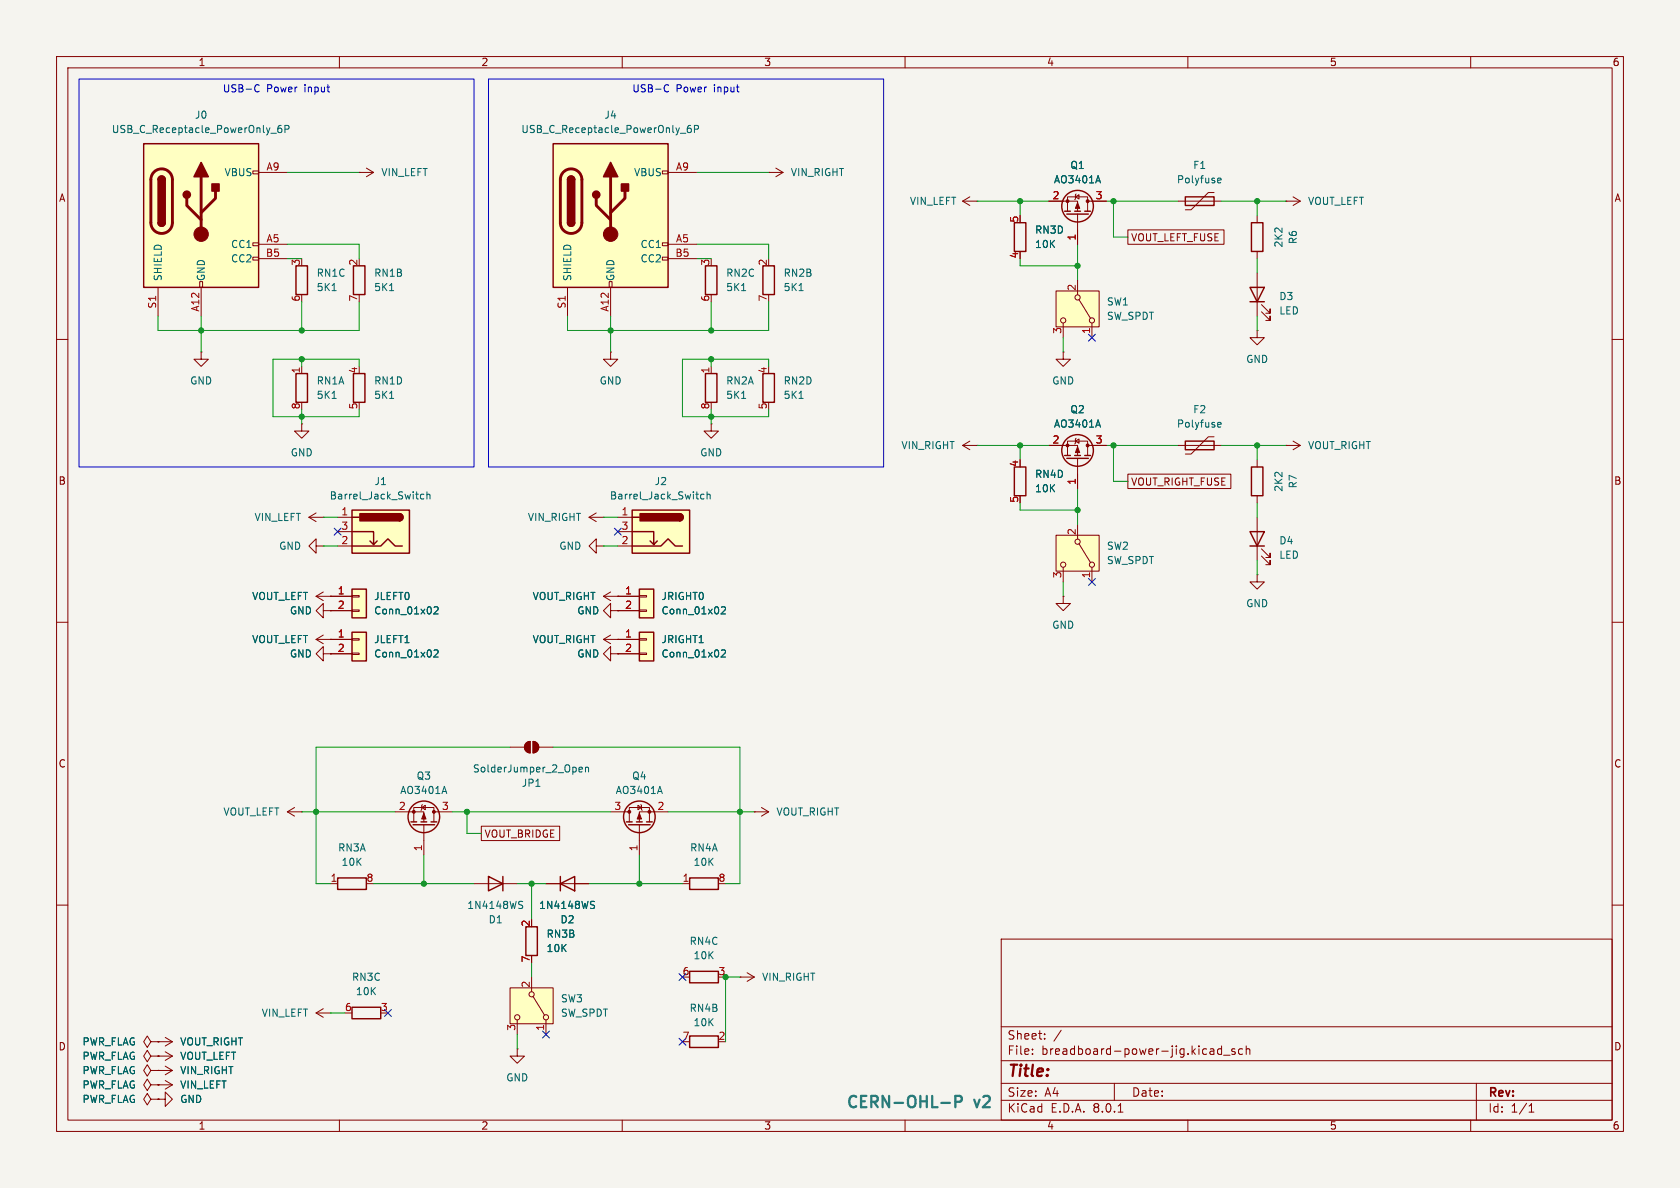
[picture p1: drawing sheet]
<svg xmlns="http://www.w3.org/2000/svg" width="297mm" height="210mm" viewBox="0 0 297 210" stroke-linecap="round" stroke-linejoin="round" font-family="sans-serif">
<path d="M0 0h297v210h-297z" fill="#f5f4ef" stroke="#f5f4ef" stroke-width=".18"/>
<g fill="none" stroke="#840000" stroke-width=".18">
<path d="M10 10h277v190h-277zM12 12h273v186h-273zM60 10v2M110 10v2M160 10v2M210 10v2M260 10v2M10 60h2M285 60h2M105.4 96.5v-1.2l-1.3 1.2 1.3 1.3v-1.3h1.3M106.7 96.5h.1M10 110h2"/>
<path d="M106.7 113l1.2 .8M106.7 113h2.5M107.9 112.3l-1.2 .7M109.2 113h.1M285 110h2M90.2 132.1h2.5M93 131.4l.7-.3v2a1.02 1.02 0 0 1-.9-.6 1.02 1.02 0 0 1 .2-1.1zM94.2 131.1a1.02 1.02 0 0 1 1 1 1.02 1.02 0 0 1-1 1zM95.2 132.1h2.6M10 160h2M285 160h2M177 166h108v32h-108z"/>
<path d="M60 198v2M110 198v2M160 198v2M177 194.5h108M177 191.5h108M177 187.5h108M177 181.5h108M182.5 186.3v.1M182.5 185.5v.1M184.7 183.6v.1M184.7 182.8v.1M187.6 182.1l-1.3 2"/>
<path d="M197 191.5v3M197.7 196.6h.8M210 198v2M214.4 185.4l.2 .2v.8M214.6 186.3l-.5 .1M214.6 185.8h-.5M216 185.5l-.5-.1-.3 .3v.4l.2 .2h.6M216 184.9v1.5M216.3 186.5h1.2M218.3 185.5l-.3-.1-.3 .2 .1 .2 .5 .2v.3h-.6M219.7 185.5l-.5-.1-.2 .3v.4l.1 .2h.6M220.3 185.5l.2-.1 .4 .1 .1 .9"/>
<path d="M220.3 184.9v1.5M260 198v2M261 191.5v6.5M270.3 196.6h.9M270.3 195.5l.4-.4v1.5"/>
</g>
<path d="M134.9 66h2v5.1h-2z" fill="none" stroke="#840000" stroke-width=".25"/>
<path d="M141.3 70.4h.7M102.4 136l.6-.1-.1-.2-.4-.1-.1 .2v.6h.5M103.5 135.7l.2-.1 .3 .1v.8M103.5 135.6v.9" fill="none" stroke="#006464" stroke-width=".18"/>
<g fill="#840000" stroke="#840000" stroke-width=".18">
<path d="M93 131.4l.7-.3v2a1.02 1.02 0 0 1-.9-.6 1.02 1.02 0 0 1 .2-1.1z"/>
<path d="M94.2 131.1a1.02 1.02 0 0 1 1 1 1.02 1.02 0 0 1-1 1z"/>
</g>
<path d="M62.2 90.2h10.2v7.6h-10.2z" fill="#ffffc2"/>
<path d="M62.2 90.2h10.2v7.6h-10.2zM62.2 94h3.8v2.3l.7-.7M62.2 96.5h5.1l1.3-1.2 1.2 1.2h1.3M62.2 91.4h1.3M65.4 95.6l.6 .7M70.6 90.8a.64 .64 0 0 1 .6 .6 .64 .64 0 0 1-.6 .7" fill="none" stroke="#840000" stroke-width=".25"/>
<g fill="#840000" stroke="#840000" stroke-width=".25">
<path d="M70.6 90.8a.64 .64 0 0 1 .6 .6 .64 .64 0 0 1-.6 .7z"/>
<path d="M63.6 90.8h7v1.3h-7z"/>
</g>
<path d="M59.7 91.4h2.5M59.7 96.5h2.5M59.7 94h2.5M104.1 91.4h2.6M104.1 91.4l1.3 .8M105.4 90.7l-1.3 .7M106.7 91.4h.1" fill="none" stroke="#840000" stroke-width=".18"/>
<path d="M74.9 87.4h-.3l-.3 .2 .1 .5h.5M75.5 87.5l.2-.1h.3v.8M75.5 86.9v1.3" fill="none" stroke="#006464" stroke-width=".18"/>
<path d="M111.8 90.2h10.1v7.6h-10.1z" fill="#ffffc2"/>
<path d="M111.8 90.2h10.1v7.6h-10.1zM111.8 94h3.8v2.3l.6-.7M111.8 96.5h5l1.3-1.2 1.3 1.2h1.2M111.8 91.4h1.2M114.9 95.6l.7 .7M120.1 90.8a.64 .64 0 0 1 .7 .6 .64 .64 0 0 1-.7 .7" fill="none" stroke="#840000" stroke-width=".25"/>
<g fill="#840000" stroke="#840000" stroke-width=".25">
<path d="M120.1 90.8a.64 .64 0 0 1 .7 .6 .64 .64 0 0 1-.7 .7z"/>
<path d="M113.2 90.8h6.9v1.3h-6.9z"/>
</g>
<path d="M109.2 91.4h2.6M109.2 96.5h2.6M109.2 94h2.6" fill="none" stroke="#840000" stroke-width=".18"/>
<path d="M124.5 87.4h-.4l-.2 .2 .1 .5h.5M125 87.5l.2-.1h.3v.8M125 86.9v1.3" fill="none" stroke="#006464" stroke-width=".18"/>
<path d="M113 104.1h2.6v5.1h-2.6z" fill="#ffffc2"/>
<path d="M109.2 105.4h3.8M109.2 108h3.8M113 107.8h1.3v.3h-1.3zM113 105.3h1.3v.2h-1.3z" fill="none" stroke="#840000" stroke-width=".18"/>
<path d="M113 104.1h2.6v5.1h-2.6z" fill="none" stroke="#840000" stroke-width=".25"/>
<path d="M127.5 107.4l.5-.1 .3 .3-.8 .9h.8" fill="none" stroke="#006464" stroke-width=".18"/>
<path d="M113 111.8h2.6v5h-2.6z" fill="#ffffc2"/>
<g fill="none" stroke="#840000" stroke-width=".18">
<path d="M107.9 62.2v1.3h1.3l-1.3 1.3-1.2-1.3h1.2M107.9 62.2h.1M125.7 64.8v1.2M107.9 108v-1.3l-1.2 1.3 1.2 1.2v-1.2h1.3M109.2 108h.1M109.2 113h3.8M109.2 115.6h3.8M113 115.4h1.3v.3h-1.3zM113 112.9h1.3v.3h-1.3zM27.9 189.2h.1M27.9 186.7h.1M27.9 184.2h.1"/>
<path d="M27.9 189.2h2.6M27.9 186.7h2.6M27.9 184.2h2.6M29.2 188.5l1.3 .7M29.2 185.9l1.3 .8M29.2 183.4l1.3 .8M30.5 189.2l-1.3 .8M30.5 186.7l-1.3 .8M30.5 184.2l-1.3 .7"/>
</g>
<path d="M124.7 66h2v5.1h-2zM113 111.8h2.6v5h-2.6z" fill="none" stroke="#840000" stroke-width=".25"/>
<path d="M131.1 70.4h.7M127.5 115l.5-.1 .3 .3-.8 .9h.8" fill="none" stroke="#006464" stroke-width=".18"/>
<path d="M97.8 25.4h20.3v25.4h-20.3z" fill="#ffffc2"/>
<g fill="none" stroke="#840000" stroke-width=".18">
<path d="M63.5 30.5h.1M63.5 30.5h2.5M64.8 29.7l1.2 .8M66 30.5l-1.2 .7M117.1 30.2h1v.5h-1zM118.1 30.5h5.1M135.9 30.5h.1M135.9 30.5h2.5M137.2 29.7l1.2 .8M138.4 30.5l-1.2 .7M100.3 50.8v5.1M107.7 49.8h.5v1h-.5z"/>
<path d="M107.9 50.8v5.1M117.1 45.5h1v.5h-1zM117.1 42.9h1v.5h-1zM118.1 43.2h5.1M118.1 45.7h5.1M35.6 62.2v1.3h1.2l-1.2 1.3-1.3-1.3h1.3M35.6 62.2h.1M53.3 74.9v1.3h-1.2l1.2 1.3 1.3-1.3h-1.3M53.3 74.9h.1M170.2 78.7l1.2 .8M170.2 78.7h2.5M171.4 78l-1.2 .7"/>
<path d="M172.7 78.7h.1M54.6 91.4l1.3 .8M54.6 91.4h2.5M55.9 90.7l-1.3 .7M57.1 91.4h.1M50.8 143.5l1.3 .8M50.8 143.5h2.5M52.1 142.7l-1.3 .8M53.3 143.5h.1M26.7 186.7l-.7-1-.6 1 .6 1 .7-1h1.2M26.7 184.2l-.7-1.1-.6 1.1 .6 1 .7-1h1.2M26.7 191.8l-.7-1-.6 1 .6 1 .7-1h1.2"/>
<path d="M26.7 194.3l-.7-1-.6 1 .6 1 .7-1h1.2M26.7 189.2l-.7-1-.6 1 .6 1 .7-1h1.2M27.9 191.8h.1M27.9 194.3h1.3v-1.3l1.3 1.3-1.3 1.3v-1.3M27.9 194.3h.1M27.9 186.7h.1M27.9 184.2h.1M27.9 189.2h.1M27.9 191.8h2.6M29.2 191l1.3 .8M30.5 191.8l-1.3 .7"/>
</g>
<path d="M97.8 25.4h20.3v25.4h-20.3zM100.3 39.4a.64 .64 0 0 0 .7 .6 .64 .64 0 0 0 .6-.6M100.3 31.8a.64 .64 0 0 1 .7-.7 .64 .64 0 0 1 .6 .7M62.5 47h2v5.1h-2z" fill="none" stroke="#840000" stroke-width=".25"/>
<path d="M99.6 30.4a1.91 1.91 0 0 1 2.1-.4 1.91 1.91 0 0 1 1.2 1.8v7.6a1.91 1.91 0 0 1-1.9 1.9 1.91 1.91 0 0 1-1.9-1.9v-7.8l.1-.6zM105.4 35.1v1.2l2.5 2.6M107.9 31.2v10.2M110.5 33.8v1.3l-2.6 2.5" fill="none" stroke="#840000" stroke-width=".51"/>
<g fill="#840000" stroke="#840000" stroke-width=".25">
<path d="M100.3 39.4h1.3a.64 .64 0 0 1-.6 .6 .64 .64 0 0 1-.7-.6z"/>
<path d="M100.3 31.8h1.3v7.6h-1.3z"/>
<path d="M100.5 31.3a.64 .64 0 0 1 .7-.1 .64 .64 0 0 1 .4 .6h-1.3z"/>
<path d="M107.9 28.7l1.3 2.5h-2.5z"/>
<path d="M109.9 32.5h1.2v1.3h-1.2z"/>
<circle cx="105.4" cy="34.4" r=".63"/>
</g>
<circle cx="107.9" cy="41.4" r="1.27" fill="#840000" stroke="#840000" stroke-width=".18"/>
<path d="M120.3 23.6h1M122.1 22.2h-.4a.86 .86 0 0 0 0 1.2l.5-.1v-.4l-.2-.2h-.4l-.1 .2M122.8 22.8h.6l.1-.2-.1-.3-.6-.1v1.2M68.9 51.4h.7" fill="none" stroke="#006464" stroke-width=".18"/>
<path d="M25.4 25.4h20.3v25.4h-20.3z" fill="#ffffc2"/>
<g fill="none" stroke="#840000" stroke-width=".18">
<path d="M44.7 30.2h1v.5h-1zM45.7 30.5h5.1M185.4 35.6h5.1v1.7M188.7 37.3v-2.5h3.6v2.5M190.1 34.8l.7-.4v.8zM190.2 34.3l-.1 .1v.8l-.1 .1M190.5 37.8v5.4M192.3 35.6h3.3M208.3 35.6h7.6M214.6 34h-1l-3 3.1h-1.1M27.9 50.8v5.1M35.3 49.8h.5v1h-.5z"/>
<path d="M35.6 50.8v5.1M44.7 45.5h1v.5h-1zM44.7 42.9h1v.5h-1zM45.7 43.2h5.1M45.7 45.7h5.1M53.3 64.8v1.2M125.7 74.9v1.3h-1.2l1.2 1.3 1.3-1.3h-1.3M125.7 74.9h.1M55.9 96.5v-1.2l-1.3 1.2 1.3 1.3v-1.3h1.2M57.1 96.5h.1M55.9 105.4l1.2 .8M55.9 105.4h2.5"/>
<path d="M57.1 115.6v-1.3l-1.2 1.3 1.2 1.2v-1.2h1.3M57.1 108v-1.3l-1.2 1.3 1.2 1.2v-1.2h1.3M57.1 104.6l-1.2 .8M58.4 115.6h.1M58.4 105.4h.1M58.4 108h.1M58.4 156.2h1.3M69.8 143.5h5.1v1.8M73.2 145.3v-2.6h3.5v2.6M74.5 142.7l.7-.3v.7zM74.7 142.2l-.2 .2v.7l-.1 .2M74.9 145.8v5.3"/>
<path d="M76.7 143.5h3.3"/>
</g>
<g fill="none" stroke="#840000" stroke-width=".25">
<path d="M25.4 25.4h20.3v25.4h-20.3zM27.9 39.4a.64 .64 0 0 0 .7 .6 .64 .64 0 0 0 .6-.6M27.9 31.8a.64 .64 0 0 1 .7-.7 .64 .64 0 0 1 .6 .7M179.3 39.4h2.1v5.1h-2.1zM188.2 37.3h1M188.6 37.8h3.8M190 37.3h1M191.8 37.3h1M209.5 34.8h5.1v1.5h-5.1zM52.3 47h2.1v5.1h-2.1zM52.3 66h2.1v5.1h-2.1zM62.5 66h2v5.1h-2z"/>
<path d="M59.7 155.2h5.1v2h-5.1zM72.6 145.3h1.1M73 145.8h3.8M74.4 145.3h1M76.2 145.3h1"/>
<circle cx="190.5" cy="36.4" r="2.79"/>
<circle cx="74.9" cy="144.4" r="2.79"/>
</g>
<path d="M27.2 30.4a1.91 1.91 0 0 1 2.1-.4 1.91 1.91 0 0 1 1.2 1.8v7.6a1.91 1.91 0 0 1-1.9 1.9 1.91 1.91 0 0 1-1.9-1.9v-7.8l.1-.6zM33 35.1v1.2l2.6 2.6M35.6 31.2v10.2M38.1 33.8v1.3l-2.5 2.5" fill="none" stroke="#840000" stroke-width=".51"/>
<g fill="#840000" stroke="#840000" stroke-width=".25">
<path d="M27.9 39.4h1.3a.64 .64 0 0 1-.6 .6 .64 .64 0 0 1-.7-.6z"/>
<path d="M27.9 31.8h1.3v7.6h-1.3z"/>
<path d="M28.1 31.3a.64 .64 0 0 1 .7-.1 .64 .64 0 0 1 .4 .6h-1.3z"/>
<path d="M35.6 28.7l1.2 2.5h-2.5z"/>
<path d="M37.5 32.5h1.2v1.3h-1.2z"/>
<circle cx="33" cy="34.4" r=".63"/>
</g>
<g fill="#840000" stroke="#840000" stroke-width=".18">
<path d="M190.5 35.8l.4 1h-.8z"/>
<path d="M74.9 143.8l.4 1h-.8z"/>
<circle cx="35.6" cy="41.4" r="1.27"/>
<circle cx="188.7" cy="35.6" r=".25"/>
<circle cx="192.3" cy="35.6" r=".25"/>
<circle cx="73.2" cy="143.5" r=".25"/>
<circle cx="76.7" cy="143.5" r=".25"/>
</g>
<path d="M47.9 23.6h1M49.7 22.2h-.4a.86 .86 0 0 0 0 1.2l.5-.1v-.4l-.2-.2h-.4l-.1 .2M50.4 22.8h.6l.1-.2-.1-.3-.6-.1v1.2M194.1 31.1l.5 1.2M215.3 32.1l.1 .2h.4M215.3 31.7l.1-.2h.3l.2 .2v.1l-.6 .1M58.7 51.4h.7M58.7 70.4h.7M68.9 70.4h.7M78.6 139l.4 1.3" fill="none" stroke="#006464" stroke-width=".18"/>
<path d="M62.2 111.8h2.6v5h-2.6z" fill="#ffffc2"/>
<path d="M58.4 113h3.8M58.4 115.6h3.8M62.2 115.4h1.3v.3h-1.3zM62.2 112.9h1.3v.3h-1.3z" fill="none" stroke="#840000" stroke-width=".18"/>
<path d="M62.2 111.8h2.6v5h-2.6z" fill="none" stroke="#840000" stroke-width=".25"/>
<path d="M76.7 115l.5-.1 .3 .3-.8 .9h.8" fill="none" stroke="#006464" stroke-width=".18"/>
<path d="M62.2 104.1h2.6v5.1h-2.6z" fill="#ffffc2"/>
<g fill="none" stroke="#840000" stroke-width=".18">
<path d="M227.3 35.6h.1M227.3 35.6h2.6M228.6 34.8l1.3 .8M229.9 35.6l-1.3 .7M222.2 91.4v7.7M223 98.3l1.5 1.5v-.7v.7h-.7M223 97l1.5 1.6v-.8v.8h-.7M55.9 113l1.2 .8M55.9 113h2.5M57.1 112.3l-1.2 .7M58.4 113h.1M58.4 105.4h3.8"/>
<path d="M58.4 108h3.8M62.2 107.8h1.3v.3h-1.3zM62.2 105.3h1.3v.2h-1.3zM106.7 105.4h2.5M106.7 105.4l1.2 .8M107.9 115.6v-1.3l-1.2 1.3 1.2 1.2v-1.2h1.3M107.9 104.6l-1.2 .8M109.2 105.4h.1M109.2 115.6h.1M188 105.4v1.3h1.2l-1.2 1.3-1.3-1.3h1.3M188 105.4h.1M133.3 143.5h.1"/>
<path d="M133.3 143.5h2.6M134.6 142.7l1.3 .8M135.9 143.5l-1.3 .8M91.4 185.4v1.3h1.3l-1.3 1.3-1.2-1.3h1.2M91.4 185.4h.1"/>
</g>
<path d="M221 94h2.5l-1.3 2.5zM221 96.5h2.5M62.2 104.1h2.6v5.1h-2.6z" fill="none" stroke="#840000" stroke-width=".25"/>
<path d="M76.7 107.4l.5-.1 .3 .3-.8 .9h.8" fill="none" stroke="#006464" stroke-width=".18"/>
<path d="M186.7 94.6h7.6v6.4h-7.6z" fill="#ffffc2"/>
<g fill="none" stroke="#840000" stroke-width=".18">
<path d="M186.7 94.6h7.6v6.4h-7.6zM190.5 92.7v2.6M190.8 96.1l2 3.3M188 100.3v2.6M193 100.3v2.6"/>
<circle cx="188" cy="99.8" r=".46"/>
<circle cx="190.5" cy="95.8" r=".46"/>
<circle cx="193" cy="99.8" r=".46"/>
</g>
<path d="M90.2 174.6h7.6v6.4h-7.6z" fill="#ffffc2"/>
<g fill="none" stroke="#840000" stroke-width=".18">
<path d="M222.2 38.1v1.3M222.2 58.4v1.3h1.3l-1.3 1.3-1.2-1.3h1.2M222.2 58.4h.1M222.2 44.5v1.2M222.2 81.3v1.3M222.2 87.6v1.3M120.6 156.2h1.3M90.2 174.6h7.6v6.4h-7.6zM94 172.7v2.6M94.2 176.1l2.1 3.4M91.4 180.3v2.6M96.5 180.3v2.6"/>
<circle cx="91.4" cy="179.8" r=".46"/>
<circle cx="94" cy="175.8" r=".46"/>
<circle cx="96.5" cy="179.8" r=".46"/>
</g>
<path d="M221.2 39.4h2.1v5.1h-2.1zM221.2 82.6h2.1v5h-2.1zM121.9 155.2h5.1v2h-5.1z" fill="none" stroke="#840000" stroke-width=".25"/>
<path d="M186.7 51.4h7.6v6.4h-7.6z" fill="#ffffc2"/>
<g fill="none" stroke="#840000" stroke-width=".18">
<path d="M170.2 35.6l1.2 .7M170.2 35.6h2.5M171.4 34.8l-1.2 .8M172.7 35.6h.1M185.4 35.6h2.6M193 35.6h2.6M186.7 51.4h7.6v6.4h-7.6zM188 57.2v2.5M190.5 40.6v2.6M190.5 49.5v2.6M190.8 53l2 3.3M193 57.2v2.5"/>
<path d="M199.4 40.6h17v2.6h-17zM222.2 48.3v7.6M223 55.1l1.5 1.5v-.7v.7h-.7M223 53.8l1.5 1.6v-.8v.8h-.7M185.4 78.7h5.1v1.8M188 62.2v1.3h1.2l-1.2 1.3-1.3-1.3h1.3M188 62.2h.1M190.1 78l.7-.4v.8zM190.2 77.5l-.1 .1v.8l-.1 .1M192.3 78.7h3.3M208.3 78.7h7.6M214.6 77.2h-1l-3 3.1h-1.1"/>
<path d="M227.3 78.7h.1M227.3 78.7h2.6M228.6 78l1.3 .7M229.9 78.7l-1.3 .8M188.7 80.5v-2.5h3.6v2.5M190.5 81v5.4M199.4 83.8h18.2v2.6h-18.2zM58.4 113h.1M58.4 108h.1M58.4 105.4h.1M58.4 115.6h.1M58.4 113h3.8"/>
<path d="M58.4 115.6h3.8M58.4 105.4h3.8M58.4 108h3.8M109.2 113h.1M109.2 108h.1M109.2 115.6h.1M109.2 105.4h.1M109.2 113h3.8M109.2 115.6h3.8M109.2 105.4h3.8M109.2 108h3.8M222.2 101.6v1.3h1.3l-1.3 1.2-1.2-1.2h1.2"/>
<path d="M222.2 101.6h.1M83.8 156.2h7.6M85.1 146h13.8v2.6h-13.8zM96.5 156.2h7.6M107.9 143.5h3.4M111.3 145.3v-2.6h3.5v2.6M112.8 142.4l.6 .3-.6 .4zM113 145.8v5.3M113.3 142.2l.1 .2v.7l.1 .2M118.1 143.5h-5.1v1.8M55.9 179.1l1.2 .7M55.9 179.1h2.5"/>
<path d="M57.1 178.3l-1.2 .8M58.4 179.1h.1M130.8 172.7h.1M130.8 172.7h2.5M132.1 172l1.2 .7M133.3 172.7l-1.2 .8M27.9 189.2h.1M27.9 186.7h.1M27.9 184.2h.1M27.9 191.8h.1M27.9 194.3h.1"/>
<circle cx="188" cy="56.6" r=".46"/>
<circle cx="190.5" cy="52.6" r=".46"/>
<circle cx="193" cy="56.6" r=".46"/>
</g>
<g fill="none" stroke="#840000" stroke-width=".25">
<path d="M124.7 47h2v5.1h-2zM134.9 47h2v5.1h-2zM221 50.8h2.5l-1.3 2.5zM221 53.3h2.5M209.5 78h5.1v1.5h-5.1zM179.3 82.6h2.1v5h-2.1zM188.2 80.5h1M188.6 81h3.8M190 80.5h1M191.8 80.5h1M86.4 154.9l2.5 1.3-2.5 1.3zM88.9 154.9v2.6"/>
<path d="M99.1 156.2l2.5-1.3v2.6zM99.1 154.9v2.6M110.7 145.3h1.1M111.1 145.8h3.8M112.5 145.3h1M114.3 145.3h1M62.2 178.1h5.1v2h-5.1zM93 163.8h2v5.1h-2zM121.9 171.7h5.1v2h-5.1zM121.9 183.1h5.1v2.1h-5.1z"/>
<circle cx="190.5" cy="79.6" r="2.79"/>
<circle cx="113" cy="144.4" r="2.79"/>
</g>
<g fill="none" stroke="#006464" stroke-width=".18">
<path d="M194.1 31.1l.5 1.2M131.1 51.4h.7M141.3 51.4h.7M194.1 74.2l.5 1.3M215.3 75.3l.1 .2 .4-.1M215.3 74.8l.1-.1h.3l.2 .1v.2l-.6 .1M76.7 115l.5-.1 .3 .3-.8 .9h.8M76.7 107.4l.5-.1 .3 .3-.8 .9h.8M127.5 115l.5-.1 .3 .3-.8 .9h.8M127.5 107.4l.5-.1 .3 .3-.8 .9h.8M116.7 139l.4 1.3M91.9 159.9l.4 .2 .1 .3-.2 .2h-.3"/>
<path d="M91.9 159.3l.5 .1M104.6 159.9l.4 .2 .1 .3-.2 .2h-.3M104.6 159.3l.5 .1"/>
</g>
<g fill="#840000" stroke="#840000" stroke-width=".18">
<path d="M113 143.8l.4 1h-.8z"/>
<path d="M190.5 79l.4 1h-.8z"/>
<circle cx="114.8" cy="143.5" r=".25"/>
<circle cx="111.3" cy="143.5" r=".25"/>
<circle cx="188.7" cy="78.7" r=".25"/>
<circle cx="192.3" cy="78.7" r=".25"/>
</g>
<path d="M166.4 195h1.5M168.9 194.8h.8a.54 .54 0 0 0 .4-.5 .54 .54 0 0 0-.4-.6h-.8v2" fill="none" stroke="#0099b0" stroke-width=".4"/>
<path d="M14 14h69.8v68.6h-69.8zM45.3 15h.3l.2 .1M45.8 16.1l-.2 .1h-.3M86.4 14h69.8v68.6h-69.8zM117.7 15h.3l.2 .1M118.2 16.1l-.2 .1h-.3" fill="none" stroke="#0000c2" stroke-width=".18"/>
<g fill="none" stroke="#009600" stroke-width=".18">
<path d="M50.8 30.5h12.7M123.2 30.5h12.7M172.7 35.6h12.7M180.3 35.6v2.5M195.6 35.6h12.7M196.8 35.6v6.3h2.6M215.9 35.6h11.4M222.2 35.6v2.5M35.6 55.9v6.3M50.8 45.7h2.5M50.8 43.2h12.7v2.5M53.3 53.3v5.1"/>
<path d="M63.5 53.3v5.1h-35.6v-2.5M107.9 55.9v6.3M123.2 45.7h2.5M123.2 43.2h12.7v2.5M125.7 53.3v5.1M135.9 53.3v5.1h-35.6v-2.5M180.3 45.7v1.3h10.2M188 59.7v2.5M190.5 43.2v6.3M222.2 45.7v2.6M222.2 55.9v2.5M53.3 63.5v1.3"/>
<path d="M53.3 72.4v2.5M63.5 64.8v-1.3h-15.2v10.2h15.2v-1.3M125.7 63.5v1.3M125.7 72.4v2.5M135.9 64.8v-1.3h-15.3v10.2h15.3v-1.3M172.7 78.7h12.7M180.3 78.7v2.6M195.6 78.7h12.7M196.8 78.7v6.4h2.6M215.9 78.7h11.4M222.2 78.7v2.6M57.1 96.5h2.6"/>
<path d="M57.1 91.4h2.6M106.7 96.5h2.5M106.7 91.4h2.5M180.3 88.9v1.3h10.2M190.5 86.4v6.3M222.2 88.9v2.5M222.2 99.1v2.5M188 102.9v2.5M90.2 132.1h-34.3v24.1h2.5M97.8 132.1h33v24.1h-2.5M53.3 143.5h16.5M66 156.2h17.8"/>
<path d="M74.9 151.1v5.1M80 143.5h27.9M82.5 143.5v3.8h2.6M91.4 156.2h5.1M94 156.2v6.4M104.1 156.2h16.5M113 151.1v5.1M118.1 143.5h15.2M58.4 179.1h2.6M94 170.2v2.5M130.8 172.7h-2.5v11.5M91.4 182.9v2.5"/>
</g>
<g fill="none" stroke="#000084" stroke-width=".18">
<path d="M192.4 59.1l1.2 1.2M193.6 59.1l-1.2 1.2M59.1 93.4l1.2 1.2M60.3 93.4l-1.2 1.2M108.6 93.4l1.2 1.2M109.8 93.4l-1.2 1.2M192.4 102.3l1.2 1.2M193.6 102.3l-1.2 1.2M68 178.5l1.2 1.2M69.2 178.5l-1.2 1.2M120 172.1l1.3 1.2M121.3 172.1l-1.3 1.2"/>
<path d="M95.9 182.3l1.2 1.2M97.1 182.3l-1.2 1.2M120 183.5l1.3 1.3M121.3 183.5l-1.3 1.3"/>
</g>
<g fill="#009600" stroke="#009600" stroke-width=".18">
<circle cx="128.3" cy="172.7" r=".46"/>
<circle cx="113" cy="156.2" r=".46"/>
<circle cx="74.9" cy="156.2" r=".46"/>
<circle cx="94" cy="156.2" r=".46"/>
<circle cx="107.9" cy="58.4" r=".46"/>
<circle cx="180.3" cy="78.7" r=".46"/>
<circle cx="125.7" cy="63.5" r=".46"/>
<circle cx="125.7" cy="58.4" r=".46"/>
<circle cx="130.8" cy="143.5" r=".46"/>
<circle cx="125.7" cy="73.7" r=".46"/>
<circle cx="190.5" cy="47" r=".46"/>
<circle cx="222.2" cy="35.6" r=".46"/>
<circle cx="180.3" cy="35.6" r=".46"/>
<circle cx="196.8" cy="35.6" r=".46"/>
<circle cx="35.6" cy="58.4" r=".46"/>
<circle cx="53.3" cy="73.7" r=".46"/>
<circle cx="53.3" cy="58.4" r=".46"/>
<circle cx="53.3" cy="63.5" r=".46"/>
<circle cx="55.9" cy="143.5" r=".46"/>
<circle cx="82.5" cy="143.5" r=".46"/>
<circle cx="196.8" cy="78.7" r=".46"/>
<circle cx="190.5" cy="90.2" r=".46"/>
<circle cx="222.2" cy="78.7" r=".46"/>
</g>
<text font-size="2.8" fill="#840000" x="178" y="190.9">Title:</text>
<g font-size="2.8" fill="#0099b0">
<text x="149.4" y="196.4">CERN-OHL-P</text>
<text x="172.3" y="196.4">v2</text>
</g>
<g font-size="2.1" fill="#840000">
<text x="178" y="184">Sheet:</text>
<text x="178" y="186.7">File:</text>
<text x="184.1" y="186.7">breadboard-power-jig.kicad_sch</text>
<text x="178" y="196.9">KiCad</text>
<text x="178" y="194.1">Size:</text>
<text x="184.7" y="194.1">A4</text>
<text x="185.7" y="196.9">E.D.A.</text>
<text x="193.3" y="196.9">8.0.1</text>
<text x="200" y="194.1">Date:</text>
<text x="263" y="194.3">Rev:</text>
<text x="263" y="196.9">Id:</text>
<text x="267.1" y="196.9">1/1</text>
</g>
<g font-size="1.8" fill="#840000">
<text x="35" y="11.9">1</text>
<text x="85" y="11.9">2</text>
<text x="135" y="11.9">3</text>
<text x="185" y="11.9">4</text>
<text x="235" y="11.9">5</text>
<text x="285" y="11.9">6</text>
<text x="10.3" y="35.9">A</text>
<text x="285.3" y="35.9">A</text>
<text x="199.9" y="42.9">VOUT_LEFT_FUSE</text>
<text x="10.3" y="85.9">B</text>
<text x="199.9" y="86">VOUT_RIGHT_FUSE</text>
<text x="285.3" y="85.9">B</text>
<text x="10.3" y="135.9">C</text>
<text x="285.3" y="135.9">C</text>
<text x="85.6" y="148.3">VOUT_BRIDGE</text>
<text x="10.3" y="185.9">D</text>
<text x="285.3" y="185.9">D</text>
<text x="35" y="199.9">1</text>
<text x="85" y="199.9">2</text>
<text x="135" y="199.9">3</text>
<text x="185" y="199.9">4</text>
<text x="235" y="199.9">5</text>
<text x="285" y="199.9">6</text>
</g>
<g font-size="1.8" fill="#0000c2">
<text x="39.3" y="16.6">USB-C</text>
<text x="47.1" y="16.6">Power</text>
<text x="53.9" y="16.6">input</text>
<text x="111.7" y="16.6">USB-C</text>
<text x="119.5" y="16.6">Power</text>
<text x="126.3" y="16.6">input</text>
</g>
<g font-size="1.8" fill="#006464">
<text x="19.7" y="23.7">USB_C_Receptacle_PowerOnly_6P</text>
<text x="34.4" y="21.2">J0</text>
<text x="92.1" y="23.7">USB_C_Receptacle_PowerOnly_6P</text>
<text x="106.8" y="21.2">J4</text>
<text x="39.6" y="31.3">VBUS</text>
<text x="67.3" y="31.3">VIN_LEFT</text>
<text x="112" y="31.3">VBUS</text>
<text x="139.7" y="31.3">VIN_RIGHT</text>
<text x="186.2" y="32.6">AO3401A</text>
<text x="189.1" y="30.1">Q1</text>
<text x="208" y="32.6">Polyfuse</text>
<text x="210.8" y="30.1">F1</text>
<text x="160.8" y="36.4">VIN_LEFT</text>
<text x="182.9" y="41.5">RN3D</text>
<text x="231.1" y="36.4">VOUT_LEFT</text>
<text x="40.8" y="44">CC1</text>
<text x="40.8" y="46.6">CC2</text>
<text x="113.1" y="44">CC1</text>
<text x="113.1" y="46.6">CC2</text>
<text x="182.9" y="44">10K</text>
<text x="226.9" y="43.9" transform="rotate(-90 226.9 43.9)">2K2</text>
<text x="229.5" y="43.3" transform="rotate(-90 229.5 43.3)">R6</text>
<text x="28.8" y="49.8" transform="rotate(-90 28.8 49.8)">SHIELD</text>
<text x="36.4" y="49.8" transform="rotate(-90 36.4 49.8)">GND</text>
<text x="55.9" y="49.1">RN1C</text>
<text x="55.9" y="51.7">5K1</text>
<text x="66" y="49.1">RN1B</text>
<text x="66" y="51.7">5K1</text>
<text x="101.2" y="49.8" transform="rotate(-90 101.2 49.8)">SHIELD</text>
<text x="108.8" y="49.8" transform="rotate(-90 108.8 49.8)">GND</text>
<text x="128.3" y="49.1">RN2C</text>
<text x="128.3" y="51.7">5K1</text>
<text x="138.4" y="49.1">RN2B</text>
<text x="138.4" y="51.7">5K1</text>
<text x="226.1" y="53.3">D3</text>
<text x="195.6" y="54.2">SW1</text>
<text x="195.6" y="56.7">SW_SPDT</text>
<text x="226.1" y="55.8">LED</text>
<text x="220.2" y="64.4">GND</text>
<text x="33.5" y="68.2">GND</text>
<text x="55.9" y="68.2">RN1A</text>
<text x="55.9" y="70.7">5K1</text>
<text x="66" y="68.2">RN1D</text>
<text x="66" y="70.7">5K1</text>
<text x="105.9" y="68.2">GND</text>
<text x="128.3" y="68.2">RN2A</text>
<text x="128.3" y="70.7">5K1</text>
<text x="138.4" y="68.2">RN2D</text>
<text x="138.4" y="70.7">5K1</text>
<text x="185.9" y="68.2">GND</text>
<text x="186.2" y="75.8">AO3401A</text>
<text x="189.1" y="73.3">Q2</text>
<text x="208" y="75.8">Polyfuse</text>
<text x="210.8" y="73.3">F2</text>
<text x="51.3" y="80.9">GND</text>
<text x="123.7" y="80.9">GND</text>
<text x="159.3" y="79.6">VIN_RIGHT</text>
<text x="231.1" y="79.6">VOUT_RIGHT</text>
<text x="58.2" y="88.5">Barrel_Jack_Switch</text>
<text x="66.1" y="86">J1</text>
<text x="107.7" y="88.5">Barrel_Jack_Switch</text>
<text x="115.6" y="86">J2</text>
<text x="182.9" y="84.7">RN4D</text>
<text x="182.9" y="87.2">10K</text>
<text x="226.9" y="87" transform="rotate(-90 226.9 87)">2K2</text>
<text x="229.5" y="86.4" transform="rotate(-90 229.5 86.4)">R7</text>
<text x="44.9" y="92.3">VIN_LEFT</text>
<text x="93.2" y="92.3">VIN_RIGHT</text>
<text x="49.3" y="97.4">GND</text>
<text x="98.8" y="97.4">GND</text>
<text x="195.6" y="97.4">SW2</text>
<text x="195.6" y="99.9">SW_SPDT</text>
<text x="226.1" y="96.4">D4</text>
<text x="226.1" y="99">LED</text>
<text x="44.5" y="106.3">VOUT_LEFT</text>
<text x="66" y="106.3">JLEFT0</text>
<text x="94.1" y="106.3">VOUT_RIGHT</text>
<text x="116.8" y="106.3">JRIGHT0</text>
<text x="220.2" y="107.5">GND</text>
<text x="44.5" y="113.9">VOUT_LEFT</text>
<text x="51.2" y="108.8">GND</text>
<text x="66" y="108.8">Conn_01x02</text>
<text x="66" y="113.9">JLEFT1</text>
<text x="94.1" y="113.9">VOUT_RIGHT</text>
<text x="102" y="108.8">GND</text>
<text x="116.8" y="108.8">Conn_01x02</text>
<text x="116.8" y="113.9">JRIGHT1</text>
<text x="185.9" y="111.4">GND</text>
<text x="51.2" y="116.4">GND</text>
<text x="66" y="116.4">Conn_01x02</text>
<text x="102" y="116.4">GND</text>
<text x="116.8" y="116.4">Conn_01x02</text>
<text x="83.5" y="136.8">SolderJumper_2_Open</text>
<text x="70.7" y="140.6">AO3401A</text>
<text x="73.6" y="138">Q3</text>
<text x="92.2" y="139.3">JP1</text>
<text x="108.8" y="140.6">AO3401A</text>
<text x="111.7" y="138">Q4</text>
<text x="39.4" y="144.4">VOUT_LEFT</text>
<text x="137.2" y="144.4">VOUT_RIGHT</text>
<text x="59.7" y="150.7">RN3A</text>
<text x="60.3" y="153.3">10K</text>
<text x="121.9" y="150.7">RN4A</text>
<text x="122.5" y="153.3">10K</text>
<text x="82.5" y="160.9">1N4148WS</text>
<text x="95.2" y="160.9">1N4148WS</text>
<text x="86.3" y="163.4">D1</text>
<text x="96.5" y="166">RN3B</text>
<text x="99" y="163.4">D2</text>
<text x="121.8" y="167.2">RN4C</text>
<text x="62.1" y="173.6">RN3C</text>
<text x="96.5" y="168.5">10K</text>
<text x="122.5" y="169.8">10K</text>
<text x="134.6" y="173.6">VIN_RIGHT</text>
<text x="46.2" y="179.9">VIN_LEFT</text>
<text x="62.8" y="176.1">10K</text>
<text x="99.1" y="177.4">SW3</text>
<text x="99.1" y="179.9">SW_SPDT</text>
<text x="121.8" y="179.1">RN4B</text>
<text x="14.5" y="185">PWR_FLAG</text>
<text x="31.8" y="185">VOUT_RIGHT</text>
<text x="122.5" y="181.6">10K</text>
<text x="14.5" y="187.6">PWR_FLAG</text>
<text x="14.5" y="190.1">PWR_FLAG</text>
<text x="31.8" y="187.6">VOUT_LEFT</text>
<text x="31.8" y="190.1">VIN_RIGHT</text>
<text x="89.4" y="191.4">GND</text>
<text x="14.5" y="192.6">PWR_FLAG</text>
<text x="14.5" y="195.2">PWR_FLAG</text>
<text x="31.8" y="195.2">GND</text>
<text x="31.8" y="192.6">VIN_LEFT</text>
</g>
<g font-size="1.8" fill="#a90000">
<text x="47" y="30.2">A9</text>
<text x="119.4" y="30.2">A9</text>
<text x="186" y="35.3">2</text>
<text x="193.6" y="35.3">3</text>
<text x="180.1" y="39.4" transform="rotate(-90 180.1 39.4)">5</text>
<text x="46.9" y="45.5">B5</text>
<text x="47" y="42.9">A5</text>
<text x="53.1" y="47.1" transform="rotate(-90 53.1 47.1)">3</text>
<text x="63.2" y="47.1" transform="rotate(-90 63.2 47.1)">2</text>
<text x="119.3" y="45.5">B5</text>
<text x="119.4" y="42.9">A5</text>
<text x="125.5" y="47.1" transform="rotate(-90 125.5 47.1)">3</text>
<text x="135.6" y="47.1" transform="rotate(-90 135.6 47.1)">2</text>
<text x="180.1" y="45.8" transform="rotate(-90 180.1 45.8)">4</text>
<text x="190.2" y="42.6" transform="rotate(-90 190.2 42.6)">1</text>
<text x="53.1" y="53.4" transform="rotate(-90 53.1 53.4)">6</text>
<text x="63.2" y="53.4" transform="rotate(-90 63.2 53.4)">7</text>
<text x="125.5" y="53.4" transform="rotate(-90 125.5 53.4)">6</text>
<text x="135.6" y="53.4" transform="rotate(-90 135.6 53.4)">7</text>
<text x="190.2" y="51.5" transform="rotate(-90 190.2 51.5)">2</text>
<text x="27.7" y="54.7" transform="rotate(-90 27.7 54.7)">S1</text>
<text x="35.3" y="55.2" transform="rotate(-90 35.3 55.2)">A12</text>
<text x="100.1" y="54.7" transform="rotate(-90 100.1 54.7)">S1</text>
<text x="107.7" y="55.2" transform="rotate(-90 107.7 55.2)">A12</text>
<text x="187.7" y="59.1" transform="rotate(-90 187.7 59.1)">3</text>
<text x="192.8" y="59.1" transform="rotate(-90 192.8 59.1)">1</text>
<text x="53.1" y="66.1" transform="rotate(-90 53.1 66.1)">1</text>
<text x="63.2" y="66.1" transform="rotate(-90 63.2 66.1)">4</text>
<text x="125.5" y="66.1" transform="rotate(-90 125.5 66.1)">1</text>
<text x="135.6" y="66.1" transform="rotate(-90 135.6 66.1)">4</text>
<text x="53.1" y="72.5" transform="rotate(-90 53.1 72.5)">8</text>
<text x="63.2" y="72.5" transform="rotate(-90 63.2 72.5)">5</text>
<text x="125.5" y="72.5" transform="rotate(-90 125.5 72.5)">8</text>
<text x="135.6" y="72.5" transform="rotate(-90 135.6 72.5)">5</text>
<text x="180.1" y="82.6" transform="rotate(-90 180.1 82.6)">4</text>
<text x="186" y="78.5">2</text>
<text x="193.6" y="78.5">3</text>
<text x="180.1" y="89" transform="rotate(-90 180.1 89)">5</text>
<text x="190.2" y="85.8" transform="rotate(-90 190.2 85.8)">1</text>
<text x="60.3" y="91.2">1</text>
<text x="60.3" y="93.7">3</text>
<text x="109.8" y="91.2">1</text>
<text x="109.8" y="93.7">3</text>
<text x="190.2" y="94.7" transform="rotate(-90 190.2 94.7)">2</text>
<text x="60.3" y="96.3">2</text>
<text x="109.8" y="96.3">2</text>
<text x="59.6" y="105.2">1</text>
<text x="59.6" y="107.7">2</text>
<text x="110.4" y="105.2">1</text>
<text x="110.4" y="107.7">2</text>
<text x="187.7" y="102.3" transform="rotate(-90 187.7 102.3)">3</text>
<text x="192.8" y="102.3" transform="rotate(-90 192.8 102.3)">1</text>
<text x="59.6" y="112.8">1</text>
<text x="110.4" y="112.8">1</text>
<text x="59.6" y="115.3">2</text>
<text x="110.4" y="115.3">2</text>
<text x="70.4" y="143.3">2</text>
<text x="78" y="143.3">3</text>
<text x="108.5" y="143.3">3</text>
<text x="116.1" y="143.3">2</text>
<text x="58.3" y="156">1</text>
<text x="64.7" y="156">8</text>
<text x="74.7" y="150.6" transform="rotate(-90 74.7 150.6)">1</text>
<text x="112.8" y="150.6" transform="rotate(-90 112.8 150.6)">1</text>
<text x="120.6" y="156">1</text>
<text x="126.9" y="156">8</text>
<text x="93.7" y="163.9" transform="rotate(-90 93.7 163.9)">2</text>
<text x="93.7" y="170.3" transform="rotate(-90 93.7 170.3)">7</text>
<text x="120.6" y="172.5">6</text>
<text x="126.9" y="172.5">3</text>
<text x="60.9" y="178.8">6</text>
<text x="67.2" y="178.8">3</text>
<text x="93.7" y="174.7" transform="rotate(-90 93.7 174.7)">2</text>
<text x="91.2" y="182.3" transform="rotate(-90 91.2 182.3)">3</text>
<text x="96.3" y="182.3" transform="rotate(-90 96.3 182.3)">1</text>
<text x="120.6" y="183.9">7</text>
<text x="126.9" y="183.9">2</text>
</g>
</svg>
